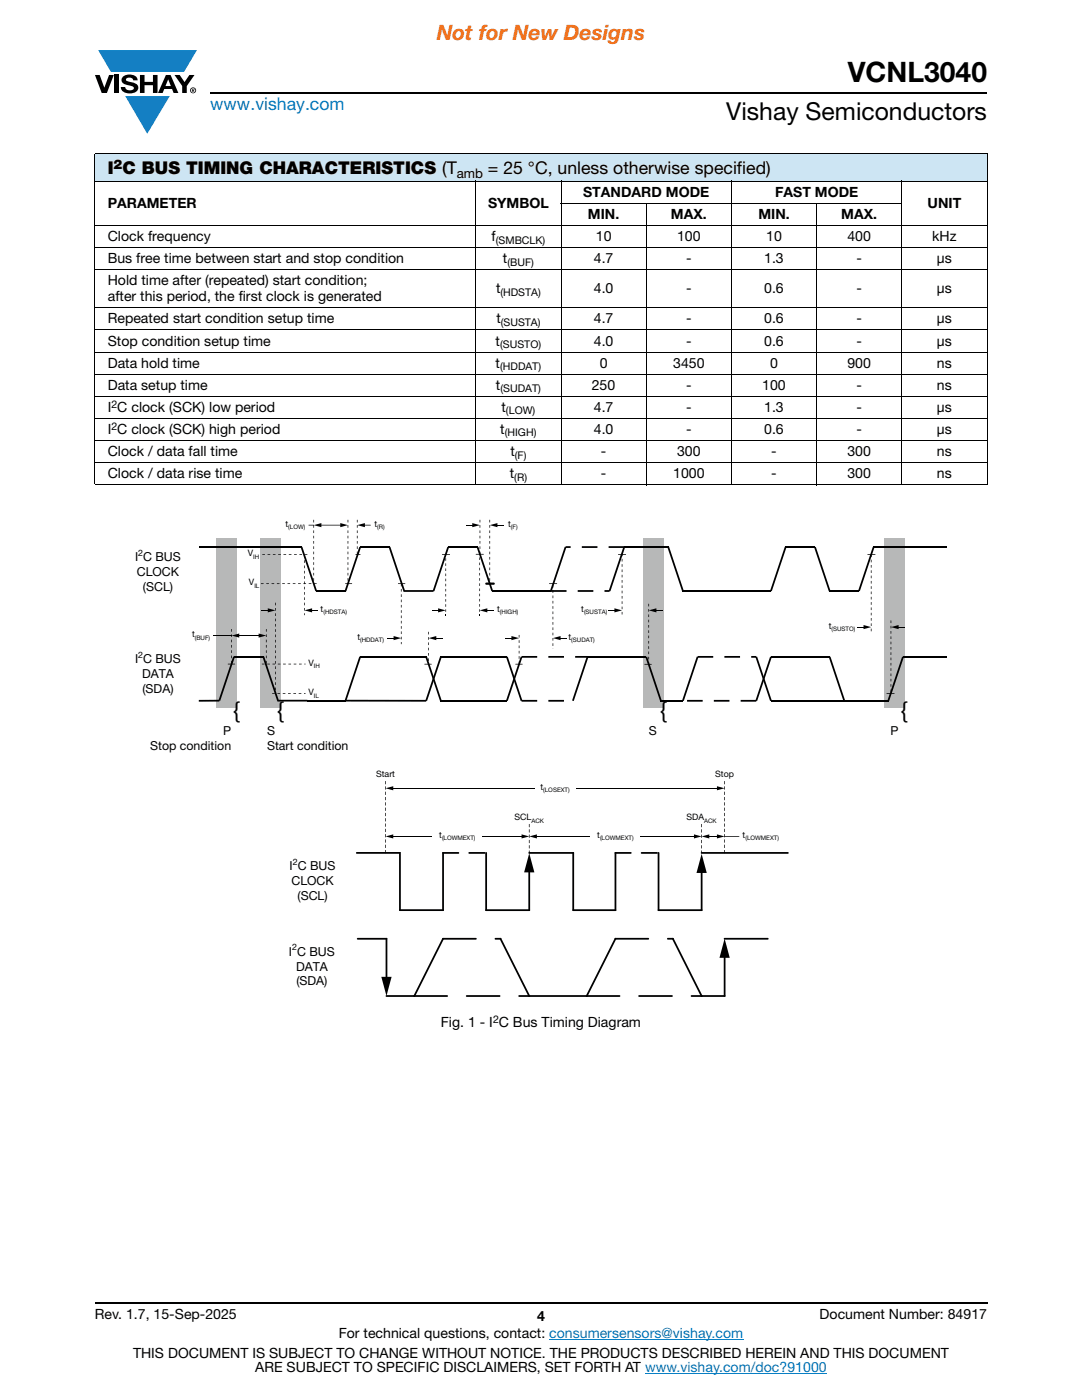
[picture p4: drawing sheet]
<svg xmlns="http://www.w3.org/2000/svg" width="216mm" height="279mm" viewBox="0 0 216 279" stroke-linecap="round" stroke-linejoin="round" font-family="sans-serif">
<g fill="#147fc3">
<path d="M19.6 10h19.7l-2.6 4.3h-1.1h-13.5z"/>
<path d="M25 19.2h8.9l-4.5 7.5z"/>
</g>
<g fill="#000">
<path d="M18.9 15h1l.9 2.5 1-2.5h.9l-1.4 3.6h-1zM22.9 15h.9v3.6h-.9zM24.6 15.3a2.1 2.1 0 0 1 2.8 .3l.1 .4h-.9a.79 .79 0 0 0-.7-.5 .79 .79 0 0 0-.8 .4l.3 .3 1 .2a1.08 1.08 0 0 1 1.2 1 1.08 1.08 0 0 1-1.1 1.2 1.73 1.73 0 0 1-2.4-1.2h.9a.96 .96 0 0 0 .8 .6 .96 .96 0 0 0 .9-.4 1.31 1.31 0 0 0-1.2-.6 1.03 1.03 0 0 1-1.1-.6 1.03 1.03 0 0 1 .2-1.1zM27.9 15h.9v1.3h1.7v-1.3h.9v3.6h-.9v-1.6h-1.7v1.6h-.9zM34.8 15h1.1l.9 1.4 1-1.4h1l-1.5 2.2v1.4h-.9v-1.4z"/>
<path d="M33.6 15.9l.5 1.3h-1.1zM33.1 15l-1.6 3.6h1l.3-.8h1.5l.3 .8h1l-1.6-3.6z"/>
<path d="M38.4 17.8h.2v.2h-.2zM38.3 17.7v.7h.1v-.3l.4 .3-.2-.3 .2-.2-.1-.2z"/>
<path d="M38.1 18a.46 .46 0 0 1 .9 0 .46 .46 0 0 1-.9 0zM37.9 18a.6 .6 0 0 0 1.2 0 .6 .6 0 0 0-1.2 0z"/>
</g>
<path d="M42 18.6h155M18.9 260h178.1" fill="none" stroke="#000" stroke-width=".36"/>
<path d="M109.6 267.3h38.7M128.7 274h36.3" fill="none" stroke="#067ec4" stroke-width=".2"/>
<path d="M18.9 30.7h178.1v5.5h-178.1z" fill="#cde5f3"/>
<g fill="none" stroke="#000" stroke-width=".2">
<path d="M18.9 30.7h178.1M18.9 36.2h178.1M18.9 30.8v65.8M95 36.1v60.7M112 36.1v60.7M145.9 36.1v60.7M180 36.1v60.7M197 30.8v65.8M18.9 45h178.1M18.9 49.4h178.1M18.9 53.8h178.1M111.9 40.6h68.1"/>
<path d="M128.9 40.5v56.3M163 40.5v56.3M18.9 61.4h178.1M18.9 65.8h178.1M18.9 70.3h178.1M18.9 74.7h178.1M18.9 79.1h178.1M18.9 83.5h178.1M18.9 87.9h178.1M18.9 92.3h178.1M18.9 96.7h178.1"/>
</g>
<g fill="#b7b8b8">
<path d="M176.4 107.4h4.1v33.9h-4.1z"/>
<path d="M128.4 107.4h4.1v33.9h-4.1z"/>
<path d="M52 107.4h4.1v33.9h-4.1z"/>
<path d="M43.2 107.4h4.1v33.9h-4.1z"/>
</g>
<g fill="none" stroke="#000" stroke-width=".35">
<path d="M39.7 109.2h20.5M63.1 117.9h5.8M71.9 109.2h5.8M89.4 109.2h5.9M98.2 117.9h11.7M124.6 109.2h8.7M136.3 117.9h17.5M156.8 109.2h5.8M165.5 117.9h5.9M174.3 109.2h14.7M46.7 131.1h5.8M61.3 139.8h7.6"/>
<path d="M71.9 131.1h13.1M88 131.1h13.1M88 139.9h13.1M117.2 131.1h11.8M131.9 139.9h4.4M153.8 131.1h11.7M153.8 139.9h23.5M180.2 131.1h8.8"/>
</g>
<g fill="#000">
<path d="M60 109.2l.3-.1 3 8.8-.4 .1zM61.6 104.8h1.1l-1.1 .1zM63.8 104.8h4.4l-4.4 .1zM62.6 104.8l1.5-.4v.8zM67.9 104.4l1.5 .4-1.5 .4zM68.9 116.4l1.4 .1-1.4 .1zM71.7 109.1l.3 .1-2.9 8.8-.3-.1zM70.9 110.6h1l-.9 .1zM72.5 104.8h1.5l-1.5 .1zM71.3 104.8l1.5-.4v.8zM77.6 109.2l.3-.1 2.9 8.7h5.7v.3h-6zM79.4 116.4l1.5 .1-1.4 .1z"/>
<path d="M89.3 109.1l.3 .1-2.9 8.8-.4-.1zM88.2 110.6h1.6l-1.5 .1zM88.9 110.6h.1v.3h-.1zM93 104.7h1.5v.2h-1.5zM94.2 104.4l1.6 .4-1.6 .4zM94.9 110.6h1.6l-1.5 .1zM95.1 109.2l.4-.1 2.9 8.8-.4 .1zM95.6 110.5h.2v.2h-.2zM96.9 116.3h1.6l.2 .2-.2 .2h-1.5l-.1-.1zM99 104.7h1.5v.2h-1.5zM97.7 104.8l1.6-.4v.8zM109.6 116.4l1.6 .1-1.6 .1z"/>
<path d="M112.7 109.1l.3 .1-2.9 8.8-.3-.1zM124.4 109.1l.3 .1-2.9 8.8-.3-.1zM123.3 110.6h1.6l-1.5 .1zM133.2 109.2l.3-.1 2.9 8.8-.3 .1zM156.6 109.1l.3 .1-2.9 8.8-.3-.1zM162.4 109.2l.4-.1 2.9 8.8-.3 .1zM174.2 109.1l.3 .1-2.9 8.8-.4-.1zM173.1 110.6h1.6l-1.5 .1zM46.5 131l.4 .1-3 8.8-.3-.1zM45.5 132.5h1.4l-1.4 .1zM52.4 131.1l.3-.1 2.9 8.7h5.7v.3h-5.9zM71.7 131l.3 .1-2.9 8.8-.3-.1z"/>
<path d="M84.7 132.5l1.4 .1h-1.3zM84.9 131.1l.3-.1 2.9 8.8-.3 .1zM87.8 131l.3 .1-2.9 8.8-.3-.1zM86.2 121.7h1.5v.2h-1.5zM87.4 121.4l1.5 .4-1.5 .4zM88.9 122.6h.1v.3h-.1zM95.6 122.6h.2v.3h-.2zM97 121.7h1.5v.2h-1.5zM95.7 121.8l1.5-.4v.8zM100.8 127.3h1.5v.1h-1.5zM101 131.1l.3-.1 2.9 8.8-.3 .1zM103.9 131l.3 .2-2.9 8.7-.3-.1z"/>
<path d="M102.1 126.9l1.5 .4-1.5 .5zM102.8 132.5l1.5 .1h-1.4zM111.6 127.3h1.5v.1h-1.5zM110.3 127.3l1.6-.4v.9zM117.1 131l.3 .2-2.9 8.7-.4-.1zM121.4 121.7h1.5v.2h-1.5zM122.6 121.4l1.5 .4-1.5 .4zM128.6 132.5l1.4 .1h-1.3zM128.8 131.1l.3-.1 2.9 8.8-.3 .1zM130.7 121.7h1.5v.2h-1.5zM129.4 121.8l1.6-.4v.8zM139 131l.4 .1-3 8.8-.3-.1z"/>
<path d="M153.7 131l.3 .1-2.9 8.8-.4-.1zM150.7 131.1l.4-.1 2.9 8.8-.3 .1zM165.4 131.1l.3-.1 2.9 8.8-.3 .1zM176.9 138.3l1.6 .1-1.5 .1zM180 131l.3 .1-2.9 8.8-.3-.1zM105.6 166.9l1.5-.4v.8zM138.5 166.5l1.5 .4-1.5 .4zM140 166.9l1.5-.4v.8zM143.1 166.5l1.5 .4-1.5 .4z"/>
<path d="M60.7 110.7v.6h.1v-.6zM60.7 111.8v.5h.1v-.5zM60.7 112.9v.5h.1v-.5zM60.7 113.9v.6h.1v-.6zM60.7 115v.5h.1v-.5zM60.7 116v.6h.1v-.6zM60.7 117.1v.5h.1v-.5zM60.7 118.2v.5h.1v-.5zM60.7 119.2v.5h.1v-.5zM60.7 120.3v.5h.1v-.5zM60.7 121.3v.6h.1v-.6zM60.7 122.4v.4h.1v-.4z"/>
<path d="M60.8 110.6v.1h.5v-.1zM59.7 110.6v.1h.6v-.1zM58.7 110.6v.1h.5v-.1zM57.6 110.6v.1h.6v-.1zM56.6 110.6v.1h.5v-.1zM55.5 110.6v.1h.5v-.1zM54.5 110.6v.1h.5v-.1zM53.4 110.6v.1h.5v-.1zM52.3 110.6v.1h.6v-.1z"/>
<path d="M62.5 103.7v.6h.2v-.6zM62.5 104.8v.5h.2v-.5zM62.5 105.9v.5h.2v-.5zM62.5 106.9v.5h.2v-.5zM62.5 108v.5h.2v-.5zM62.5 109v.6h.2v-.6zM62.5 110.1v.5h.2v-.5zM62.5 111.1v.6h.2v-.6zM62.5 112.2v.5h.2v-.5zM62.5 113.3v.5h.2v-.5zM62.5 114.3v.6h.2v-.6zM62.5 115.4v.5h.2v-.5zM62.5 116.4l.2 .1z"/>
<path d="M62.7 116.4v.2h.5v-.2zM61.6 116.4v.2h.5v-.2zM60.5 116.4v.2h.6v-.2zM59.5 116.4v.2h.5v-.2zM58.4 116.4v.2h.6v-.2zM57.4 116.4v.2h.5v-.2zM56.3 116.4v.2h.5v-.2zM55.2 116.4v.2h.6v-.2zM54.2 116.4v.2h.5v-.2zM53.1 116.4v.2h.6v-.2zM52.1 116.4v.2h.5v-.2z"/>
<path d="M69.4 103.7v.6h.1v-.6zM69.4 104.8v.5h.1v-.5zM69.4 105.9v.5h.1v-.5zM69.4 106.9v.5h.1v-.5zM69.4 108v.5h.1v-.5zM69.4 109v.6h.1v-.6zM69.4 110.1v.5h.1v-.5zM69.4 111.1v.6h.1v-.6zM69.4 112.2v.5h.1v-.5zM69.4 113.3v.5h.1v-.5zM69.4 114.3v.6h.1v-.6zM69.4 115.4v.5h.1v-.5zM69.4 116.4l.1 .1z"/>
<path d="M71.2 103.7v.6h.2v-.6zM71.2 104.8v.5h.2v-.5zM71.2 105.9v.5h.2v-.5zM71.2 106.9v.5h.2v-.5zM71.2 108v.5h.2v-.5zM71.2 109v.6h.2v-.6zM71.2 110.1v.5h.2v-.5z"/>
<path d="M80 116.5v.5h.1v-.5zM80 117.5v.6h.1v-.6zM80 118.6v.5h.1v-.5zM80 119.7v.5h.1v-.5zM80 120.7v.5h.1v-.5zM80 121.8v.5h.1v-.5zM80 122.8v.6h.1v-.6zM80 123.9v.5h.1v-.5zM80 125v.5h.1v-.5zM80 126v.5h.1v-.5zM80 127.1v.5h.1v-.5zM80 128.1v.5h.1v-.5z"/>
<path d="M88.9 111.4v.5h.1v-.5zM88.9 112.4v.5h.1v-.5zM88.9 113.4v.6h.1v-.6zM88.9 114.5v.5h.1v-.5zM88.9 115.5v.5h.1v-.5zM88.9 116.5v.5h.1v-.5zM88.9 117.5v.5h.1v-.5zM88.9 118.5v.6h.1v-.6zM88.9 119.6v.5h.1v-.5zM88.9 120.6v.5h.1v-.5zM88.9 121.6v.5h.1v-.5z"/>
<path d="M95.6 111.2v.6h.2v-.6zM95.6 112.3v.5h.2v-.5zM95.6 113.3v.5h.2v-.5zM95.6 114.3v.6h.2v-.6zM95.6 115.4v.5h.2v-.5zM95.6 116.4v.5h.2v-.5zM95.6 117.4v.6h.2v-.6zM95.6 118.5v.5h.2v-.5zM95.6 119.5v.5h.2v-.5zM95.6 120.6v.5h.2v-.5zM95.6 121.6v.5h.2v-.5z"/>
<path d="M95.7 103.7v.6h.1v-.6zM95.7 104.8v.5h.1v-.5zM95.7 105.9v.5h.1v-.5zM95.7 106.9v.5h.1v-.5zM95.7 108v.5h.1v-.5zM95.7 109v.6h.1v-.6zM95.7 110.1v.5h.1v-.5z"/>
<path d="M97.7 103.7v.6h.1v-.6zM97.7 104.8v.5h.1v-.5zM97.7 105.9v.5h.1v-.5zM97.7 106.9v.5h.1v-.5zM97.7 108v.5h.1v-.5zM97.7 109v.6h.1v-.6zM97.7 110.1v.5h.1v-.5zM97.7 111.1v.6h.1v-.6zM97.7 112.2v.5h.1v-.5zM97.7 113.3v.5h.1v-.5zM97.7 114.3v.6h.1v-.6zM97.7 115.4v.5h.1v-.5zM97.7 116.4l.1 .1z"/>
<path d="M109.9 117.8v.3h3.1v-.3zM115.3 117.8v.3h3.1v-.3zM120.6 117.8v.3h1v-.3z"/>
<path d="M110.3 116.7v.6h.1v-.6zM110.3 117.8v.5h.1v-.5zM110.3 118.9v.5h.1v-.5zM110.3 119.9v.5h.1v-.5zM110.3 121v.5h.1v-.5zM110.3 122v.6h.1v-.6zM110.3 123.1v.5h.1v-.5zM110.3 124.1v.6h.1v-.6zM110.3 125.2v.5h.1v-.5zM110.3 126.3v.5h.1v-.5zM110.3 127.3v.6h.1v-.6zM110.3 128.4v.5h.1v-.5zM110.3 129.4l.1 .1z"/>
<path d="M124.1 110.5v.5h.1v-.5zM124.1 111.5v.6h.1v-.6zM124.1 112.6v.5h.1v-.5zM124.1 113.6v.6h.1v-.6zM124.1 114.7v.5h.1v-.5zM124.1 115.8v.5h.1v-.5zM124.1 116.8v.6h.1v-.6zM124.1 117.9v.5h.1v-.5zM124.1 118.9v.6h.1v-.6zM124.1 120v.5h.1v-.5zM124.1 121.1v.5h.1v-.5zM124.1 122.1v.5h.1v-.5z"/>
<path d="M121.4 109v.4h3.2v-.4zM116.1 109v.4h3.1v-.4zM112.9 109v.4h1v-.4z"/>
<path d="M173.8 110.6v.6h.1v-.6zM173.8 111.7v.5h.1v-.5zM173.8 112.8v.5h.1v-.5zM173.8 113.8v.5h.1v-.5zM173.8 114.9v.5h.1v-.5zM173.8 115.9v.6h.1v-.6zM173.8 117v.5h.1v-.5zM173.8 118.1v.5h.1v-.5zM173.8 119.1v.5h.1v-.5zM173.8 120.2v.5h.1v-.5zM173.8 121.2v.6h.1v-.6zM173.8 122.3v.5h.1v-.5zM173.8 123.3v.6h.1v-.6zM173.8 124.4v.5h.1v-.5zM173.8 125.5v.5h.1v-.5z"/>
<path d="M46.1 125.5v.6h.2v-.6zM46.1 126.6v.5h.2v-.5zM46.1 127.7v.5h.2v-.5zM46.1 128.7v.5h.2v-.5zM46.1 129.8v.5h.2v-.5zM46.1 130.8v.6h.2v-.6zM46.1 131.9v.5h.2v-.5z"/>
<path d="M52.3 132.5v.1h.5v-.1zM53.3 132.5v.1h.5v-.1zM54.4 132.5v.1h.5v-.1zM55.4 132.5v.1h.6v-.1zM56.5 132.5v.1h.5v-.1zM57.5 132.5v.1h.6v-.1zM58.6 132.5v.1h.5v-.1zM59.7 132.5v.1h.5v-.1zM60.7 132.5v.1h.3v-.1z"/>
<path d="M53.1 125.5v.6h.1v-.6zM53.1 126.6v.5h.1v-.5zM53.1 127.7v.5h.1v-.5zM53.1 128.7v.5h.1v-.5zM53.1 129.8v.5h.1v-.5zM53.1 130.8v.6h.1v-.6zM53.1 131.9v.5h.1v-.5z"/>
<path d="M54.3 138.3v.2h.5v-.2zM55.4 138.3v.2h.5v-.2zM56.4 138.3v.2h.6v-.2zM57.5 138.3v.2h.5v-.2zM58.5 138.3v.2h.6v-.2zM59.6 138.3v.2h.5v-.2zM60.7 138.3v.2h.3v-.2z"/>
<path d="M54.9 120.3v.5h.1v-.5zM54.9 121.3v.6h.1v-.6zM54.9 122.4v.5h.1v-.5zM54.9 123.5v.5h.1v-.5zM54.9 124.5v.5h.1v-.5zM54.9 125.6v.5h.1v-.5zM54.9 126.6v.6h.1v-.6zM54.9 127.7v.5h.1v-.5zM54.9 128.7v.6h.1v-.6zM54.9 129.8v.5h.1v-.5zM54.9 130.9v.5h.1v-.5zM54.9 131.9v.6h.1v-.6zM54.9 133v.5h.1v-.5zM54.9 134v.6h.1v-.6zM54.9 135.1v.5h.1v-.5zM54.9 136.2v.5h.1v-.5zM54.9 137.2v.5h.1v-.5zM54.9 138.3h.1z"/>
<path d="M85.5 126.1v.5h.1v-.5zM85.5 127.1v.6h.1v-.6zM85.5 128.2v.5h.1v-.5zM85.5 129.3v.5h.1v-.5zM85.5 130.3v.6h.1v-.6zM85.5 131.4v.5h.1v-.5zM85.5 132.4l.1 .2z"/>
<path d="M103.5 126.7v.5h.2v-.5zM103.5 127.8v.5h.2v-.5zM103.5 128.8v.6h.2v-.6zM103.5 129.9v.5h.2v-.5zM103.5 130.9v.6h.2v-.6zM103.5 132v.5h.2v-.5z"/>
<path d="M104.1 130.9v.4h3.1v-.4zM109.4 130.9v.4h3.1v-.4zM114.8 130.9v.4h2.4v-.4z"/>
<path d="M129.4 120.5v.5h.1v-.5zM129.4 121.6v.5h.1v-.5zM129.4 122.6v.5h.1v-.5zM129.4 123.7v.5h.1v-.5zM129.4 124.7v.6h.1v-.6zM129.4 125.8v.5h.1v-.5zM129.4 126.8v.6h.1v-.6zM129.4 127.9v.5h.1v-.5zM129.4 129v.5h.1v-.5zM129.4 130v.6h.1v-.6zM129.4 131.1v.5h.1v-.5zM129.4 132.1v.5h.1v-.5z"/>
<path d="M139.2 130.9v.4h3.1v-.4zM144.5 130.9v.4h3.2v-.4zM149.9 130.9v.4h1v-.4z"/>
<path d="M147.8 139.7v.3h3.1v-.3zM142.4 139.7v.3h3.2v-.3zM137.1 139.7v.3h3.1v-.3z"/>
<path d="M177.7 123.8v.6h.1v-.6zM177.7 124.9v.5h.1v-.5zM177.7 125.9v.6h.1v-.6zM177.7 127v.5h.1v-.5zM177.7 128.1v.5h.1v-.5zM177.7 129.1v.5h.1v-.5zM177.7 130.2v.5h.1v-.5zM177.7 131.2v.6h.1v-.6zM177.7 132.3v.5h.1v-.5zM177.7 133.3v.6h.1v-.6zM177.7 134.4v.5h.1v-.5zM177.7 135.5v.5h.1v-.5zM177.7 136.5v.6h.1v-.6zM177.7 137.6v.5h.1v-.5z"/>
<path d="M76.9 155.9v.6l.1-.6zM76.9 156.9v.7l.1-.6zM76.9 158v.7l.1-.6zM76.9 159.1v.6l.1-.6zM76.9 160.1v.7l.1-.6zM76.9 161.2v.6l.1-.6zM76.9 162.2v.7l.1-.6zM76.9 163.3v.6l.1-.6zM76.9 164.4v.6l.1-.6zM76.9 165.4v.7l.1-.6zM76.9 166.5v.6l.1-.6zM76.9 167.5v.7l.1-.6zM76.9 168.6v.6l.1-.6zM76.9 169.6v.7l.1-.6z"/>
<path d="M104.1 139.7v.3h3.1v-.3zM109.4 139.7v.3h3.1v-.3z"/>
<path d="M144.5 155.9l.1 .6 .1-.6zM144.5 156.9l.1 .7 .1-.6zM144.5 158l.1 .7 .1-.6zM144.5 159.1l.1 .6 .1-.6zM144.5 160.1l.1 .7 .1-.6zM144.5 161.2l.1 .6 .1-.6zM144.5 162.2l.1 .7 .1-.6zM144.5 163.3l.1 .6 .1-.6zM144.5 164.4l.1 .6 .1-.6zM144.5 165.4l.1 .7 .1-.6zM144.5 166.5l.1 .6 .1-.6zM144.5 167.5l.1 .7 .1-.6zM144.5 168.6l.1 .6 .1-.6zM144.5 169.6l.1 .7 .1-.6z"/>
<path d="M105.6 164.5v.6l.1-.6zM105.6 165.5v.7l.1-.6zM105.6 166.6v.6l.1-.6zM105.6 167.6v.7l.1-.6zM105.6 168.7v.6l.1-.6zM105.6 169.7v.6l.1-.5z"/>
<path d="M140 164.5v.6l.1-.6zM140 165.5v.7l.1-.6zM140 166.6v.6l.1-.6zM140 167.6v.7l.1-.6zM140 168.7v.6l.1-.6zM140 169.7v.6l.1-.5z"/>
</g>
<path d="M39.7 139.8h4.1M68.9 139.8h16.1" fill="none" stroke="#000" stroke-width=".38"/>
<path d="M106.9 166.9h31.9M141.3 166.9h2" fill="none" stroke="#000" stroke-width=".2"/>
<path d="M117.9 165.2h9.8v3.4h-9.8z" fill="#fff"/>
<path d="M78.2 166.9h26.2" fill="none" stroke="#000" stroke-width=".2"/>
<path d="M76.9 166.9l1.6-.4v.8zM104.1 166.5l1.5 .4-1.5 .4z" fill="#000"/>
<path d="M86.4 165.2h9.8v3.4h-9.8z" fill="#fff"/>
<g fill="#000">
<path d="M46.2 126.8l1.5-.4v.9zM51.6 126.4l1.5 .4-1.5 .5zM52.2 121.7h1.5v.2h-1.5zM53.4 121.4l1.6 .4-1.6 .4zM62 121.7h1.5v.2h-1.5zM60.7 121.8l1.6-.4v.8zM77.3 127.3h1.5v.1h-1.5zM78.5 126.9l1.6 .4-1.6 .5zM86.8 127.3h1.5v.1h-1.5zM85.5 127.3l1.6-.4v.9zM171.1 125.1h1.5v.1h-1.5zM172.3 124.7l1.5 .5-1.5 .4z"/>
<path d="M179 125.1h1.5v.1h-1.5zM177.8 125.2l1.5-.5v.9zM76.9 157.3l1.6-.4v.8zM143.1 156.9l1.5 .4-1.5 .4zM71.1 170.1l8.9-.1-.1 11.8-.3-.2v-11.2h-8.4zM96.9 170.1l.3 .1v11.4l-.2 .2-.2-.2zM105.5 170.1l8.9-.1 .2 .2-.2 .2h-8.8zM105.6 170.3l1 3.8h-2zM114.3 170.1l.3 .1v11.4l-.2 .2-.2-.2zM131.3 170.1l.3 .1v11.4l-.2 .2-.2-.2zM139.9 170.1l17.3-.1 .2 .2-.2 .2h-17.2zM140 170.4l1 3.8h-2z"/>
<path d="M144.5 166.9h3l-2.9 .1zM71.3 187.2h5.8l.2 .2-.2 .1h-5.7zM76.1 194.9h2l-1 3.9zM77 187.2l.3 .2v8.3l-.2 .1-.2-.1zM77 198.7l5.7-.1 .1 .2-.1 .2h-5.6zM79.7 181.5h8.7l.2 .1-.2 .2h-8.6zM88.2 187.3l.3-.1 .1 .2-5.8 11.5h-.2l-.1-.2zM88.3 170.1l.3 .1v11.4l-.2 .2-.2-.2zM96.9 181.5h8.7l.2 .1-.2 .2h-8.6zM99.8 187.2l.2 .1 5.8 11.4-.1 .2h-.3l-5.7-11.5zM105.5 198.7l11.6-.1 .1 .2-.1 .2h-11.5zM105.5 173.3l.3 .1v8.2l-.2 .2-.2-.2z"/>
<path d="M114.3 181.5h8.5l.2 .1-.2 .2h-8.4zM122.6 187.3l.3-.1 .1 .2-5.8 11.5h-.2l-.1-.2zM122.7 170.1l.3 .1v11.4l-.2 .2-.2-.2zM131.3 181.5h8.7l.2 .1-.2 .2h-8.6zM134.2 187.2l.2 .1 5.8 11.4-.1 .2h-.3l-5.7-11.5zM139.9 198.7l4.7-.1 .2 .2-.2 .2h-4.6zM139.9 173.4l.3 .1v8.1l-.2 .2-.2-.2zM144.5 187.2h8.7l.2 .1-.2 .2h-8.6zM144.5 190.3l.3 .2v8.3l-.2 .2-.2-.2zM144.6 187.3l1 3.9h-2z"/>
<path d="M88.3 170.1l.1 .3h3.1l.1-.2-.1-.2zM93.5 170.1l.1 .3h3.1l.2-.2-.2-.2z"/>
<path d="M122.7 170.1l.1 .3h3.1l.1-.2-.1-.2zM127.9 170.1l.1 .3h3.1l.2-.2-.2-.2z"/>
<path d="M82.5 198.7l.2 .3h6.5l.2-.2-.2-.2zM93 198.7l.1 .3h6.6l.2-.2-.2-.2zM103.5 198.7l.1 .3h2l.2-.2-.2-.2z"/>
<path d="M88.3 187.2l.1 .3h6.5l.2-.1-.2-.2zM98.7 187.2l.2 .3h1l.1-.1-.1-.2z"/>
<path d="M116.9 198.7l.2 .3h6.5l.2-.2-.2-.2zM127.4 198.7l.1 .3h6.6l.2-.2-.2-.2zM137.9 198.7l.1 .3h2l.2-.2-.2-.2z"/>
<path d="M122.7 187.2l.1 .3h6.5l.2-.2-.2-.1zM133.1 187.2l.2 .3h1l.1-.2-.1-.1z"/>
</g>
<path d="M42.6 126.8h3.6M47.5 126.8h4.4M78.2 157.3h65.1" fill="none" stroke="#000" stroke-width=".2"/>
<path d="M106.7 155.6h8.1v3.4h-8.1z" fill="#fff"/>
<text font-size="5.6" x="169.1" y="16.4">VCNL3040</text>
<text font-size="4.9" x="144.9" y="24">Vishay Semiconductors</text>
<g font-size="4.5">
<text x="46.5" y="143.3">{</text>
<text x="55.3" y="143.3">{</text>
<text x="131.7" y="143.2">{</text>
<text x="179.7" y="143.2">{</text>
</g>
<text font-size="4.2" fill="#f06b12" x="87.1" y="8">Not for New Designs</text>
<text font-size="3.5" fill="#067ec4" x="42" y="21.9">www.vishay.com</text>
<g font-size="3.5">
<text x="21.5" y="34.8">I C BUS TIMING CHARACTERISTICS (T</text>
<text x="97.3" y="34.8">= 25 °C, unless otherwise specified)</text>
</g>
<g font-size="2.8">
<text x="21.5" y="41.5">PARAMETER</text>
<text x="97.4" y="41.5">SYMBOL</text>
<text x="116.4" y="39.3">STANDARD MODE</text>
<text x="154.7" y="39.3">FAST MODE</text>
<text x="185.1" y="41.5">UNIT</text>
<text x="117.3" y="43.7">MIN.</text>
<text x="133.9" y="43.7">MAX.</text>
<text x="151.3" y="43.7">MIN.</text>
<text x="167.9" y="43.7">MAX.</text>
<text x="21.5" y="48.1">Clock frequency</text>
<text x="21.5" y="52.6">Bus free time between start and stop condition</text>
<text x="98.1" y="48.1">f</text>
<text x="100.4" y="52.6">t</text>
<text x="118.5" y="52.6">4.7</text>
<text x="118.9" y="48.1">10</text>
<text x="135.1" y="48.1">100</text>
<text x="136.9" y="52.6">-</text>
<text x="152.5" y="52.6">1.3</text>
<text x="152.9" y="48.1">10</text>
<text x="169.1" y="48.1">400</text>
<text x="170.9" y="52.6">-</text>
<text x="186" y="48.1">kHz</text>
<text x="187" y="52.6">μs</text>
<text x="21.5" y="57">Hold time after (repeated) start condition;</text>
<text x="99" y="58.5">t</text>
<text x="118.5" y="58.5">4.0</text>
<text x="136.9" y="58.5">-</text>
<text x="152.5" y="58.5">0.6</text>
<text x="170.9" y="58.5">-</text>
<text x="187" y="58.5">μs</text>
<text x="21.5" y="60.1">after this period, the first clock is generated</text>
<text x="21.5" y="64.5">Repeated start condition setup time</text>
<text x="99" y="64.5">t</text>
<text x="118.5" y="64.5">4.7</text>
<text x="136.9" y="64.5">-</text>
<text x="152.5" y="64.5">0.6</text>
<text x="170.9" y="64.5">-</text>
<text x="187" y="64.5">μs</text>
<text x="21.5" y="69">Stop condition setup time</text>
<text x="98.9" y="69">t</text>
<text x="118.5" y="69">4.0</text>
<text x="136.9" y="69">-</text>
<text x="152.5" y="69">0.6</text>
<text x="170.9" y="69">-</text>
<text x="187" y="69">μs</text>
<text x="21.5" y="73.4">Data hold time</text>
<text x="21.5" y="77.8">Data setup time</text>
<text x="98.9" y="73.4">t</text>
<text x="99" y="77.8">t</text>
<text x="118.1" y="77.8">250</text>
<text x="119.7" y="73.4">0</text>
<text x="134.3" y="73.4">3450</text>
<text x="136.9" y="77.8">-</text>
<text x="152.1" y="77.8">100</text>
<text x="153.7" y="73.4">0</text>
<text x="169.1" y="73.4">900</text>
<text x="170.9" y="77.8">-</text>
<text x="187" y="73.4">ns</text>
<text x="187" y="77.8">ns</text>
<text x="21.5" y="82.2">I C clock (SCK) low period</text>
<text x="100.1" y="82.2">t</text>
<text x="118.5" y="82.2">4.7</text>
<text x="136.9" y="82.2">-</text>
<text x="152.5" y="82.2">1.3</text>
<text x="170.9" y="82.2">-</text>
<text x="187" y="82.2">μs</text>
<text x="21.5" y="86.6">I C clock (SCK) high period</text>
<text x="99.8" y="86.6">t</text>
<text x="118.5" y="86.6">4.0</text>
<text x="136.9" y="86.6">-</text>
<text x="152.5" y="86.6">0.6</text>
<text x="170.9" y="86.6">-</text>
<text x="187" y="86.6">μs</text>
<text x="21.5" y="95.4">Clock / data rise time</text>
<text x="21.5" y="91">Clock / data fall time</text>
<text x="101.7" y="95.4">t</text>
<text x="101.8" y="91">t</text>
<text x="119.9" y="91">-</text>
<text x="119.9" y="95.4">-</text>
<text x="134.3" y="95.4">1000</text>
<text x="135.1" y="91">300</text>
<text x="153.9" y="91">-</text>
<text x="153.9" y="95.4">-</text>
<text x="169.1" y="91">300</text>
<text x="169.1" y="95.4">300</text>
<text x="187" y="91">ns</text>
<text x="187" y="95.4">ns</text>
<text x="88" y="204.9">Fig. 1 - I C Bus Timing Diagram</text>
<text x="18.9" y="263.3">Rev. 1.7, 15-Sep-2025</text>
<text x="107.2" y="263.6">4</text>
<text x="163.6" y="263.3">Document Number: 84917</text>
<text x="67.6" y="267.1">For technical questions, contact: consumersensors@vishay.com</text>
<text x="26.5" y="271">THIS DOCUMENT IS SUBJECT TO CHANGE WITHOUT NOTICE. THE PRODUCTS DESCRIBED HEREIN AND THIS DOCUMENT</text>
<text x="50.9" y="273.8">ARE SUBJECT TO SPECIFIC DISCLAIMERS, SET FORTH AT www.vishay.com/doc?91000</text>
</g>
<g font-size="2.6">
<text x="22.7" y="33.8">2</text>
<text x="91.1" y="35.5">amb</text>
</g>
<g font-size="2.5">
<text x="26.9" y="111.9">I C BUS</text>
<text x="27.3" y="114.9">CLOCK</text>
<text x="28.5" y="117.9">(SCL)</text>
<text x="26.9" y="132.4">I C BUS</text>
<text x="28.3" y="135.4">DATA</text>
<text x="28.4" y="138.3">(SDA)</text>
<text x="30" y="149.7">Stop condition</text>
<text x="44.6" y="146.7">P</text>
<text x="53.3" y="146.7">S</text>
<text x="53.3" y="149.7">Start condition</text>
<text x="129.5" y="146.7">S</text>
<text x="177.7" y="146.7">P</text>
<text x="57.8" y="173.6">I C BUS</text>
<text x="58.1" y="176.6">CLOCK</text>
<text x="59.4" y="179.5">(SCL)</text>
<text x="57.7" y="190.7">I C BUS</text>
<text x="59.1" y="193.7">DATA</text>
<text x="59.1" y="196.7">(SDA)</text>
</g>
<g font-size="2.1">
<text x="98.9" y="48.6">(SMBCLK)</text>
<text x="101.2" y="53.1">(BUF)</text>
<text x="99.9" y="59.1">(HDSTA)</text>
<text x="99.9" y="65">(SUSTA)</text>
<text x="99.8" y="69.5">(SUSTO)</text>
<text x="99.8" y="73.9">(HDDAT)</text>
<text x="22.2" y="81.3">2</text>
<text x="99.9" y="78.3">(SUDAT)</text>
<text x="101" y="82.7">(LOW)</text>
<text x="22.2" y="85.7">2</text>
<text x="100.7" y="87.1">(HIGH)</text>
<text x="102.6" y="95.9">(R)</text>
<text x="102.7" y="91.5">(F)</text>
<text x="98.4" y="204.1">2</text>
</g>
<g font-size="1.8">
<text x="57" y="105.1">t</text>
<text x="74.7" y="105.1">t</text>
<text x="101.4" y="105.1">t</text>
<text x="27.6" y="110.9">2</text>
<text x="49.5" y="111">V</text>
<text x="49.7" y="116.8">V</text>
<text x="64" y="122.1">t</text>
<text x="99.2" y="122.1">t</text>
<text x="116" y="122.1">t</text>
<text x="165.4" y="125.4">t</text>
<text x="27.6" y="131.3">2</text>
<text x="38.3" y="127.1">t</text>
<text x="71.3" y="127.6">t</text>
<text x="113.4" y="127.6">t</text>
<text x="61.6" y="132.9">V</text>
<text x="61.6" y="138.7">V</text>
<text x="75" y="155.1">Start</text>
<text x="142.7" y="155.1">Stop</text>
<text x="107.8" y="157.6">t</text>
<text x="87.6" y="167.2">t</text>
<text x="102.6" y="163.7">SCL</text>
<text x="119.2" y="167.2">t</text>
<text x="137" y="163.7">SDA</text>
<text x="148.2" y="167.2">t</text>
<text x="58.4" y="172.5">2</text>
<text x="58.3" y="189.7">2</text>
</g>
<g font-size="1.2">
<text x="57.5" y="105.6">(LOW)</text>
<text x="75.3" y="105.6">(R)</text>
<text x="101.9" y="105.6">(F)</text>
<text x="50.5" y="111.5">IH</text>
<text x="50.8" y="117.3">IL</text>
<text x="64.5" y="122.6">(HDSTA)</text>
<text x="99.8" y="122.6">(HIGH)</text>
<text x="116.5" y="122.6">(SUSTA)</text>
<text x="165.9" y="125.9">(SUSTO)</text>
<text x="38.9" y="127.6">(BUF)</text>
<text x="71.9" y="128.1">(HDDAT)</text>
<text x="114" y="128.1">(SUDAT)</text>
<text x="62.6" y="133.4">IH</text>
<text x="62.6" y="139.2">IL</text>
<text x="108.4" y="158.1">(LOSEXT)</text>
<text x="88.2" y="167.7">(LOWMEXT)</text>
<text x="106" y="164.2">ACK</text>
<text x="119.7" y="167.7">(LOWMEXT)</text>
<text x="140.5" y="164.2">ACK</text>
<text x="148.7" y="167.7">(LOWMEXT)</text>
</g>
</svg>
